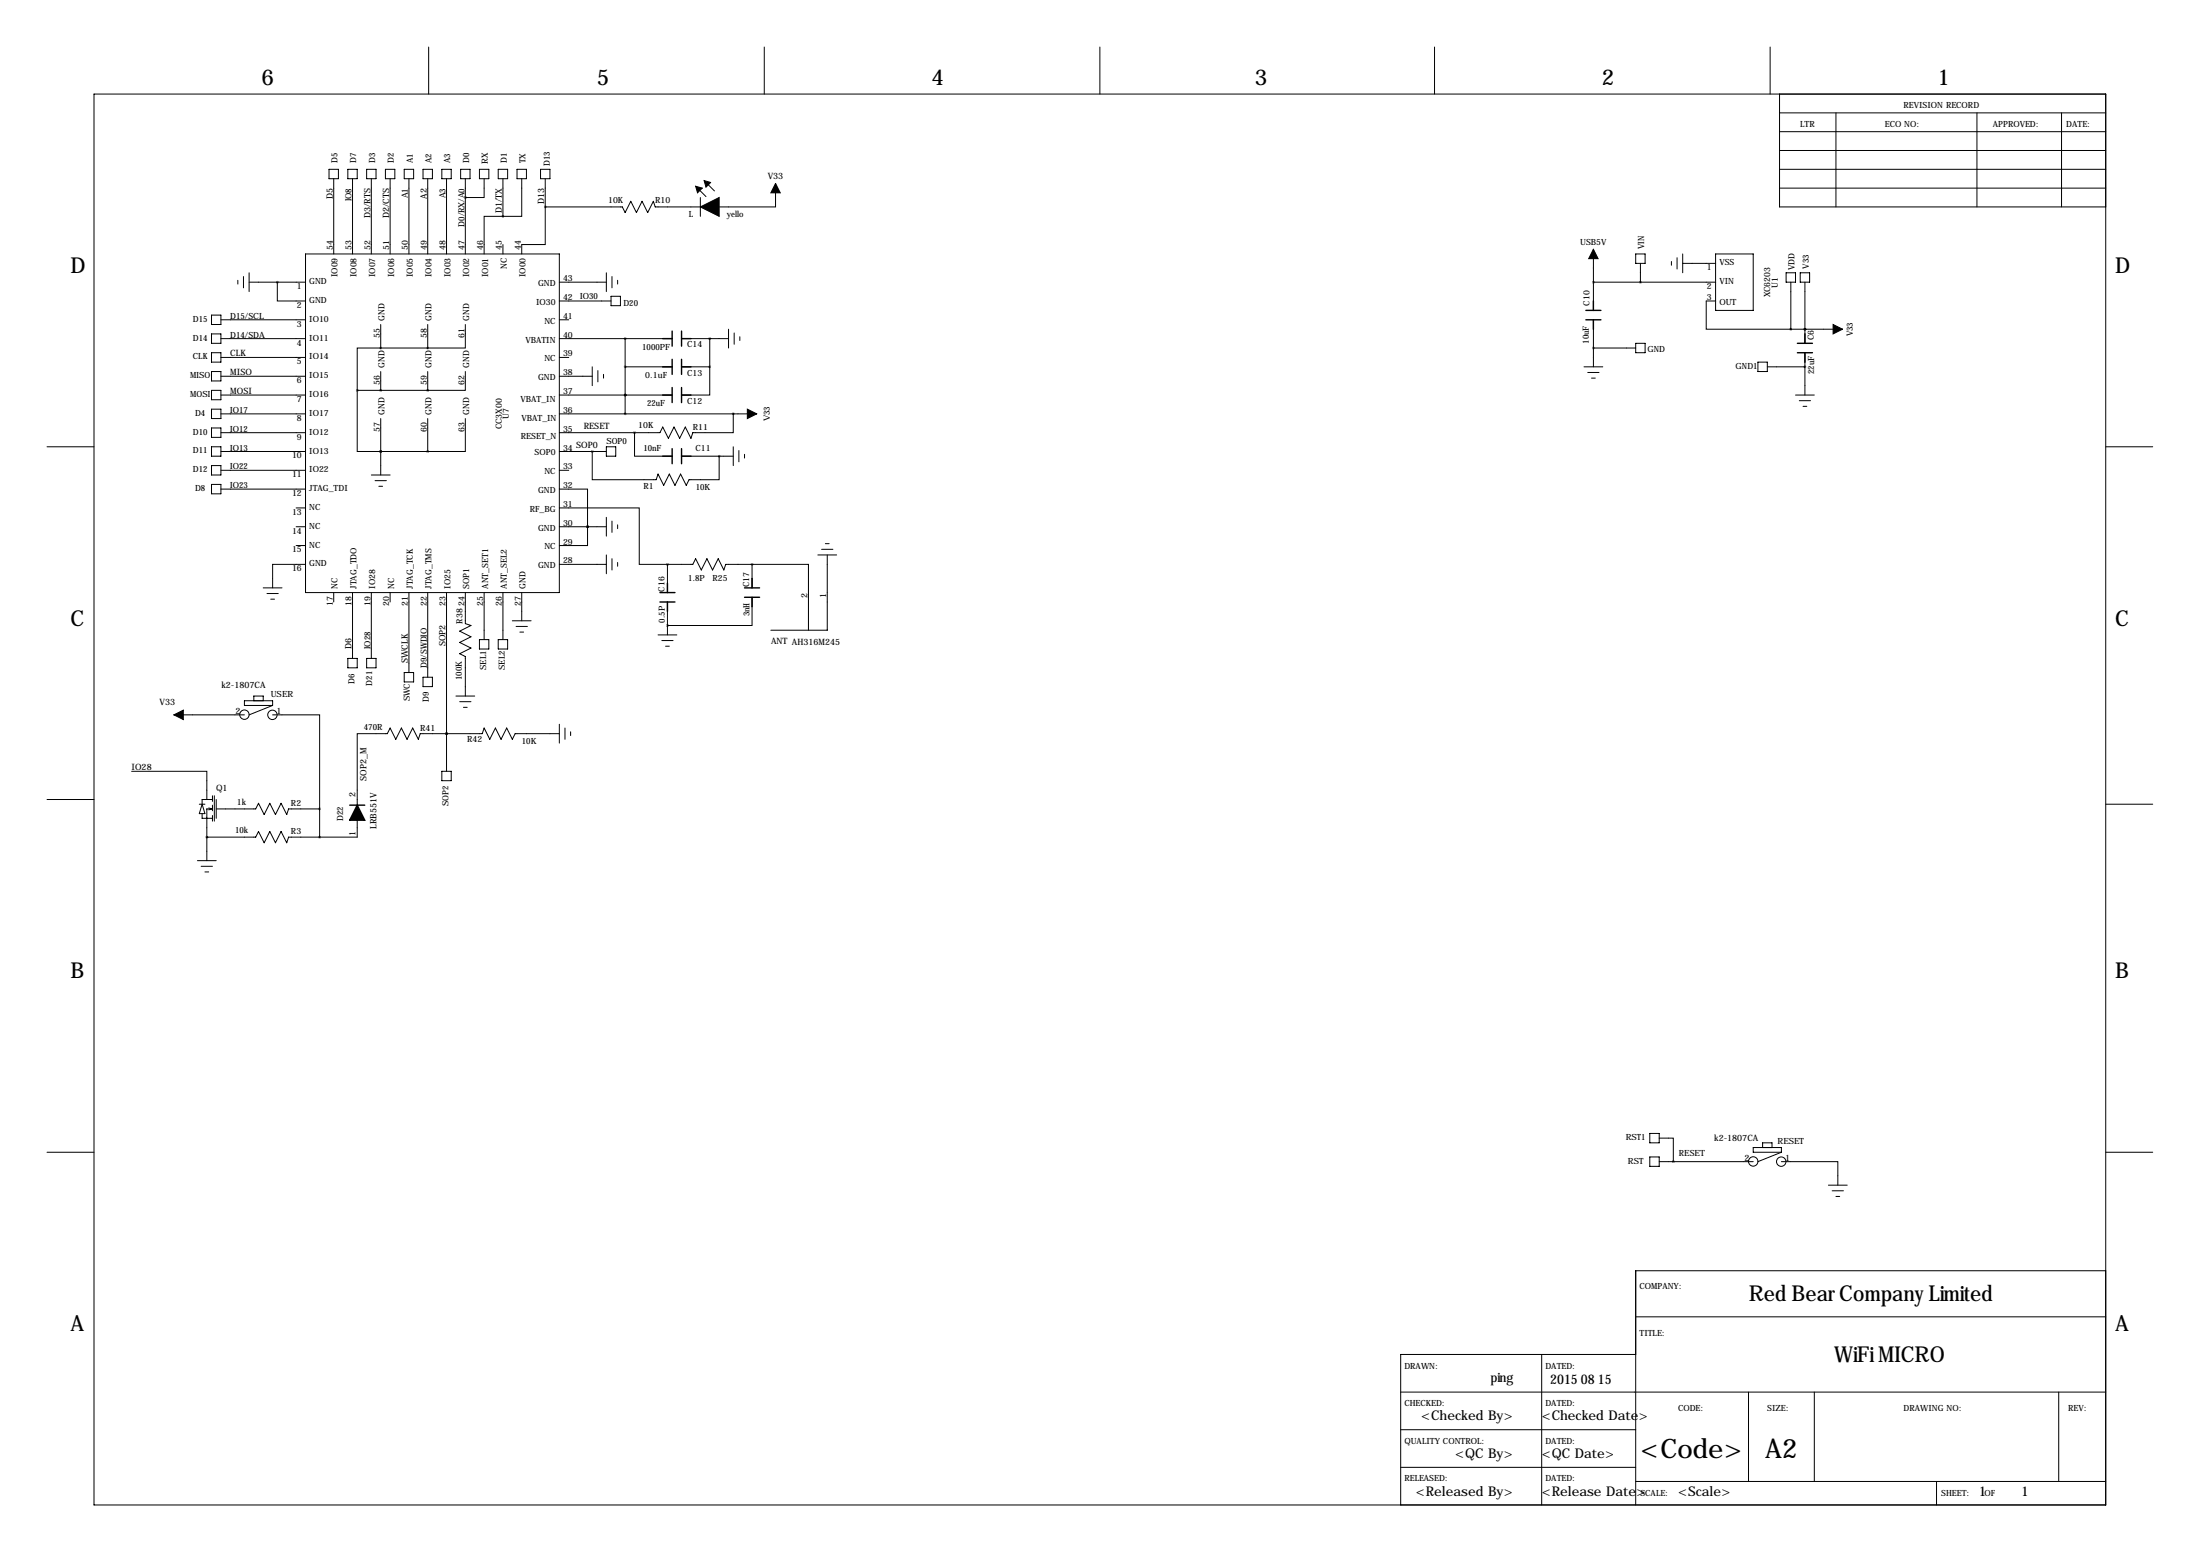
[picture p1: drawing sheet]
<svg xmlns="http://www.w3.org/2000/svg" width="594mm" height="419mm" viewBox="0 0 594 419" stroke-linecap="round" stroke-linejoin="round" font-family="sans-serif">
<g fill="none" stroke="#000" stroke-width=".27">
<path d="M115.8 12.7v12.7M206.5 12.7v12.7M297.2 12.7v12.7M387.6 12.7v12.7M478.3 12.7v12.7M25.4 25.4h543.6v381h-543.6zM480.8 25.4v30.5h88.2M480.8 30.5h88.2M480.8 35.6h88.2M496.1 30.5v25.4M534.2 30.5v25.4M557 30.5v25.4"/>
<path d="M88.9 45.7h2.5v2.6h-2.5zM90.2 48.3v20.3M94 45.7h2.5v2.6h-2.5zM95.2 48.3v20.3M99.1 45.7h2.5v2.6h-2.5zM100.3 48.3v20.3M104.1 45.7h2.6v2.6h-2.6zM105.4 48.3v20.3M109.2 45.7h2.6v2.6h-2.6zM110.5 48.3v20.3M114.3 45.7h2.5v2.6h-2.5zM115.6 48.3v20.3"/>
<path d="M119.4 45.7h2.5v2.6h-2.5zM120.6 48.3v20.3M124.5 45.7h2.5v2.6h-2.5zM125.7 48.3v20.3M129.5 45.7h2.6v2.6h-2.6zM130.8 48.3v5h-5.1M134.6 45.7h2.6v2.6h-2.6zM135.9 58.4h-5.1v10.2M135.9 48.3v10.1M139.7 45.7h2.5v2.6h-2.5zM141 48.3v10.1h-5.1M146 45.7h2.6v2.6h-2.6z"/>
<path d="M147.3 55.9v10.1h-6.3v2.6M147.3 55.9h20.8l.8 1.5 1.5-3 1.6 3 1.5-3 1.5 3 1.5-3 .5 1.5h12.2M147.3 48.3v7.6M189 51.3l1.8 1.8M189.2 53.3v5.1M191.3 49.8l1.7 1.8M209.5 49.5v6.4h-15.2M480.8 40.6h88.2M480.8 45.7h88.2M480.8 50.8h88.2M64.3 75.7v1M65.8 74.7v3"/>
<path d="M67.3 76.2h15.2M67.3 73.7v5M74.9 76.2v5.1h7.6M82.5 68.6h68.6v91.4h-68.6zM135.9 66v2.6M151.1 76.2h12.7M163.8 73.7v5M165.4 74.7v3M166.9 75.7v1M430.5 67.3v16.5M430.5 76.2h33M442 68.6h2.5v2.5h-2.5z"/>
<path d="M443.2 71.1v5.1M451.6 70.6v1M453.1 69.6v3M454.7 71.1h8.8M454.7 68.6v5.1M463.5 68.6h10.2v15.2h-10.2zM482.6 73.7h2.5v2.5h-2.5zM483.9 76.2v12.7M486.4 73.7h2.5v2.5h-2.5zM487.7 76.2v16.5M57.1 85.1h2.6v2.5h-2.6zM57.1 90.2h2.6v2.5h-2.6z"/>
<path d="M57.1 95.2h2.6v2.6h-2.6zM59.7 91.4h22.8M59.7 86.4h22.8M59.7 96.5h22.8M102.9 94h-6.4v11.4M102.9 94h12.7M102.9 87.6v6.4M115.6 87.6v6.4M125.7 87.6v6.4h-10.1M151.1 91.4h30.5M151.1 81.3h14M151.1 86.4h2.6"/>
<path d="M151.1 96.5h2.6M160 99.1v5M165.1 80h2.5v2.6h-2.5zM168.9 99.1h12.7M168.9 91.4v20.4M184.1 99.1h7.7M184.1 91.4h12.7M191.8 99.1v7.6h-7.7M191.8 91.4v7.7M196.8 88.9v5.1M198.4 89.9v3.1M199.9 90.9v1"/>
<path d="M428 99.1h5.1M430.5 86.4v12.7M430.5 94h11.5M442 92.7h2.5v2.5h-2.5zM463.5 81.3h-2.5v7.6h22.9M475 97.8h2.5v2.5h-2.5zM477.5 99.1h10.2M483.9 88.9h13.9M487.7 95.2v3.9M487.7 88.9h.1M487.7 99.1v7.6M57.1 115.6h2.6v2.5h-2.6z"/>
<path d="M57.1 100.3h2.6v2.6h-2.6zM57.1 105.4h2.6v2.5h-2.6zM57.1 110.5h2.6v2.5h-2.6zM59.7 116.8h22.8M59.7 106.7h22.8M59.7 111.8h22.8M59.7 101.6h22.8M96.5 105.4v16.5h6.4M96.5 105.4h19.1M102.9 100.3v5.1M102.9 113v15.3M115.6 100.3v5.1"/>
<path d="M115.6 113v8.9M125.7 113v8.9h-10.1M125.7 100.3v5.1h-10.1M151.1 106.7h30.5M151.1 111.8h53.4M151.1 101.6h8.9M161.5 100.1v3M163.1 101.1v1M168.9 106.7h.1M171.4 116.8v6.4h10.2M198.1 111.8v5h-10.9l-.5 1.6-1.5-3.1-1.6 3.1-1.5-3.1-1.5 3.1-1.5-3.1-.8 1.5h-27.2M429 100.6h3.1"/>
<path d="M430 102.1h1M485.1 106.7h5.1M486.2 108.2h3M487.2 109.7h1M12.7 120.6h12.7M57.1 120.6h2.6v2.6h-2.6zM57.1 125.7h2.6v2.6h-2.6zM57.1 130.8h2.6v2.5h-2.6zM59.7 121.9h22.8M59.7 127h22.8M59.7 132.1h22.8M80 137.2h2.5"/>
<path d="M100.3 128.3h5.1M101.3 129.8h3.1M102.4 131.3h1M102.9 121.9h.1M102.9 121.9h12.7M151.1 132.1h7.6v10.1M151.1 137.2h21.6v15.2h7.6M151.1 121.9h12.7M151.1 127h2.6M160 121.9v7.6h17.3l.5-1.5 1.5 3.1 1.5-3.1 1.6 3.1 1.5-3.1 1.5 3.1 .8-1.6h8.1v-6.3M163.8 120.6h2.6v2.6h-2.6zM163.8 139.7v5.1"/>
<path d="M184.1 123.2h14M198.1 120.6v5.1M199.6 121.7v3M201.2 122.7v1M569 120.6h12.7M71.1 158.8h5.1M80 142.2h2.5M80 147.3h2.5M82.5 152.4h-8.8v6.4M151.1 152.4h12.7M151.1 142.2h12.7M158.7 142.2v5.1h-7.6"/>
<path d="M158.7 142.2h.1M163.8 149.9v5M165.4 140.7v3.1M165.4 150.9v3M166.9 141.7v1M166.9 151.9v1M180.3 152.4h6.9l.8-1.5 1.5 3 1.5-3 1.5 3 1.6-3 1.5 3 .5-1.5h7.1M180.3 152.4v7.6M203.2 152.4h15.2v17.8M203.2 152.4v6.4M221 149.9h5.1M222 148.3h3"/>
<path d="M223 146.8h1M223.5 149.9v20.3h-15.2M72.1 160.3h3.1M73.2 161.8h1M90.2 160v2.6M94 177.8h2.5v2.5h-2.5zM95.2 160v17.8M99.1 177.8h2.5v2.5h-2.5zM100.3 160v17.8M105.4 160v2.6M110.5 160v21.6M115.6 160v22.9"/>
<path d="M120.6 160v48.3M125.7 160v8.4l1.6 .5-3.1 1.5 3.1 1.6-3.1 1.5 3.1 1.5-3.1 1.5 1.5 .8v10.7M129.5 172.7h2.6v2.6h-2.6zM130.8 160v12.7M134.6 172.7h2.6v2.6h-2.6zM135.9 160v12.7M138.4 167.6h5.1M139.4 169.2h3.1M140.5 170.7h1M141 160v7.6M177.8 171.4h5.1M178.8 173h3.1"/>
<path d="M179.8 174.5h1M180.3 168.9h.1M180.3 162.6v8.8M203.2 161.3v7.6h-22.9M47 193h19M66 189.2h7.7v1.3h-7.7zM68.6 189.2v-1.2h2.5v1.2M73.7 193h12.7v25.4M73.7 190.5l-6.4 2.5M109.2 181.6h2.6v2.5h-2.6zM114.3 182.9h2.5v2.5h-2.5zM120.6 198.1h.1"/>
<path d="M123.2 188h5.1M124.2 189.5h3.1M125.2 191h1M151.1 198.1h-11.9l-.8 1.5-1.5-3-1.5 3-1.5-3-1.6 3-1.5-3-.5 1.5h-16.8l-.5 1.5-1.5-3-1.5 3-1.5-3-1.6 3-1.5-3-.8 1.5h-8.1v19.3M151.1 195.6v5.1M152.7 196.6v3M154.2 197.6v1M12.7 215.9h12.7M35.6 208.3h20.3v7.6M53.8 217.2h1.6M54.6 219.7v1.3h2.8M54.6 217.2l.8 2.5h-1.6z"/>
<path d="M56.4 218.2l1 .2M57.4 215.9h-2.8v1.3M57.4 214.9v1.5M57.4 217.4v1.5M57.4 218.4h-1.5v14M57.4 218.4l-1 .3M57.9 214.9v6.8M58.4 215.9v5.1M58.4 218.4h10.7l.7-1.5 1.6 3.1 1.5-3.1 1.5 3.1 1.5-3.1 1.6 3.1 .5-1.6h8.4M86.4 218.4v7.7M119.4 208.3h2.5v2.5h-2.5zM569 217.2h12.7"/>
<path d="M53.3 232.4h5.1M54.4 233.9h3M55.4 235.5h1M55.9 226.1h.1M57.4 220.2v1.5M96.5 221.5v4.6h-18.5l-.5 1.5-1.6-3.1-1.5 3.1-1.5-3.1-1.5 3.1-1.6-3.1-.7 1.6h-13.2M12.7 311.1h12.7M445.8 306.1h2.5v2.5h-2.5zM445.8 312.4h2.5v2.6h-2.5zM448.3 307.3h3.8v6.4M448.3 313.7h25.4M473.7 309.9h7.6v1.2h-7.6z"/>
<path d="M476.2 309.9v-1.3h2.6v1.3M481.3 313.7h15.3v6.3M481.3 311.1l-6.3 2.6M569 311.1h12.7M494 320h5.1M495 321.6h3.1M496.1 323.1h1M442 355.6h127M569 343.2h-127v63.2M378.5 375.9h190.5M416.6 365.8v40.6M442 365.8h-63.5v40.6"/>
<path d="M472.4 375.9v24.1M490.2 375.9v24.1M556.3 375.9v24.1M378.5 386.1h63.5M378.5 396.2h63.5M442 400h127M523.2 400v6.4"/>
<circle cx="66" cy="193" r="1.27"/>
<circle cx="73.6" cy="193" r="1.27"/>
<circle cx="473.7" cy="313.6" r="1.27"/>
<circle cx="481.3" cy="313.7" r="1.27"/>
</g>
<g fill="none" stroke="#000" stroke-width=".38">
<path d="M179.1 99.1h2.5M179.1 91.4h2.5M181.6 89.4v4.1M181.6 97v4.1M184.1 89.4v4.1M184.1 97v4.1M184.1 99.1h2.6M184.1 91.4h2.6M428.5 86.4h4.1M428.5 83.8h4.1M430.5 81.3v2.5M430.5 86.4v2.5"/>
<path d="M485.6 95.2h4.1M485.6 92.7h4.1M487.7 90.2v2.5M487.7 95.2v2.6M179.1 106.7h2.5M181.6 104.6v4.1M184.1 104.6v4.1M184.1 106.7h2.6M179.1 123.2h2.5M181.6 121.2v4M184.1 121.2v4M184.1 123.2h2.6"/>
<path d="M180.3 157.5v2.5M201.2 158.8h4M203.2 156.2v2.6M178.3 162.6h4.1M178.3 160h4.1M180.3 162.6v2.5M201.2 161.3h4M203.2 161.3v2.5M94.5 217.4h4.1"/>
</g>
<path d="M189.2 55.9l5.1-2.6v5.1zM188 50.3l1.7 .5-1.2 1.3zM190.2 48.8l1.8 .5-1.2 1.2zM209.5 49.5l1.3 2.6h-2.5zM430.5 67.3l1.3 2.6h-2.5zM495.3 87.6l2.5 1.3-2.5 1.3zM201.9 110.5l2.6 1.3-2.6 1.2zM47 193l2.5-1.2v2.5z" fill="#000" stroke="#000" stroke-width=".27"/>
<path d="M96.5 217.4l2.1 4.1h-4.1z" fill="#000" stroke="#000" stroke-width=".38"/>
<path d="M74.9 76.2a.05 .05 0 0 0 .1 0 .05 .05 0 0 0-.1 0zM191.7 91.4a.05 .05 0 0 0 .1 0 .05 .05 0 0 0-.1 0zM191.7 99.1a.05 .05 0 0 0 .1 0 .05 .05 0 0 0-.1 0zM180.3 152.4a.05 .05 0 0 0 .1 0 .05 .05 0 0 0-.1 0zM180.3 168.9a.05 .05 0 0 0 .1 0 .05 .05 0 0 0-.1 0zM102.8 121.9a.05 .05 0 0 0 .1 0 .05 .05 0 0 0-.1 0zM115.5 121.9a.05 .05 0 0 0 .1 0 .05 .05 0 0 0-.1 0zM102.8 121.9a.05 .05 0 0 0 .1 0 .05 .05 0 0 0-.1 0zM102.8 105.4a.05 .05 0 0 0 .1 0 .05 .05 0 0 0-.1 0zM115.5 105.4a.05 .05 0 0 0 .1 0 .05 .05 0 0 0-.1 0zM102.8 94a.05 .05 0 0 0 .1 0 .05 .05 0 0 0-.1 0zM115.5 94a.05 .05 0 0 0 .1 0 .05 .05 0 0 0-.1 0zM171.4 116.8a.05 .05 0 0 0 .1 0 .05 .05 0 0 0-.1 0zM120.6 198.1a.05 .05 0 0 0 .1 0 .05 .05 0 0 0-.1 0zM430.5 76.2a.05 .05 0 0 0 .1 0 .05 .05 0 0 0-.1 0zM443.2 76.2a.05 .05 0 0 0 .1 0 .05 .05 0 0 0-.1 0zM430.5 94a.05 .05 0 0 0 .1 0 .05 .05 0 0 0-.1 0zM483.8 88.9a.05 .05 0 0 0 .1 0 .05 .05 0 0 0-.1 0zM120.6 198.1a.05 .05 0 0 0 .1 0 .05 .05 0 0 0-.1 0zM158.7 142.2a.05 .05 0 0 0 .1 0 .05 .05 0 0 0-.1 0zM158.7 142.2a.05 .05 0 0 0 .1 0 .05 .05 0 0 0-.1 0zM86.3 218.4a.05 .05 0 0 0 .1 0 .05 .05 0 0 0-.1 0zM86.3 226.1a.05 .05 0 0 0 .1 0 .05 .05 0 0 0-.1 0zM125.7 53.3a.05 .05 0 0 0 .1 0 .05 .05 0 0 0-.1 0z" fill="#000" stroke="#000" stroke-width=".63"/>
<g font-size="7.3">
<text x="443.3" y="393.7">&lt;Code&gt;</text>
<text x="477" y="393.7">A2</text>
</g>
<g font-size="5.9">
<text x="70.6" y="22.9">6</text>
<text x="161.3" y="22.9">5</text>
<text x="251.7" y="22.9">4</text>
<text x="339.1" y="22.9">3</text>
<text x="432.8" y="22.9">2</text>
<text x="523.5" y="22.9">1</text>
<text x="19" y="73.7">D</text>
<text x="571.5" y="73.7">D</text>
<text x="19" y="168.9">C</text>
<text x="571.5" y="168.9">C</text>
<text x="19" y="264.2">B</text>
<text x="571.5" y="264.2">B</text>
<text x="472.5" y="351.2">Red Bear Company Limited</text>
<text x="19" y="359.4">A</text>
<text x="571.5" y="359.4">A</text>
<text x="495.6" y="367.7">WiFi MICRO</text>
</g>
<g font-size="3.6">
<text x="402.7" y="373.3">ping</text>
<text x="418.8" y="373.8">2015 08 15</text>
<text x="384" y="383.5">&lt;Checked By&gt;</text>
<text x="416.6" y="383.5">&lt;Checked Date&gt;</text>
<text x="393.1" y="393.7">&lt;QC By&gt;</text>
<text x="416.6" y="393.7">&lt;QC Date&gt;</text>
<text x="382.5" y="403.9">&lt;Released By&gt;</text>
<text x="416.6" y="403.9">&lt;Release Date&gt;</text>
<text x="453.4" y="403.9">&lt;Scale&gt;</text>
<text x="534.7" y="403.9">1</text>
<text x="546.1" y="403.9">1</text>
</g>
<g font-size="2.4">
<text x="89.9" y="53.8" transform="rotate(-90 89.9 53.8)">D5</text>
<text x="115.3" y="53.7" transform="rotate(-90 115.3 53.7)">A2</text>
<text x="207.4" y="48.3">V33</text>
<text x="100.1" y="59" transform="rotate(-90 100.1 59)">D3/RTS</text>
<text x="105.2" y="59" transform="rotate(-90 105.2 59)">D2/CTS</text>
<text x="135.6" y="57.6" transform="rotate(-90 135.6 57.6)">D1/TX</text>
<text x="147.1" y="55.1" transform="rotate(-90 147.1 55.1)">D13</text>
<text x="62.2" y="96.3">CLK</text>
<text x="62.2" y="101.3">MISO</text>
<text x="62.2" y="106.4">MOSI</text>
<text x="157.7" y="116">RESET</text>
<text x="155.7" y="121">SOP0</text>
<text x="218.2" y="161.5" transform="rotate(-90 218.2 161.5)">2</text>
<text x="223.3" y="161.5" transform="rotate(-90 223.3 161.5)">1</text>
<text x="208.3" y="173.9">ANT AH316M245</text>
<text x="95" y="175.3" transform="rotate(-90 95 175.3)">D6</text>
<text x="110.2" y="179.1" transform="rotate(-90 110.2 179.1)">SWCLK</text>
<text x="120.4" y="174.5" transform="rotate(-90 120.4 174.5)">SOP2</text>
<text x="59.8" y="185.8">k2-1807CA</text>
<text x="43.1" y="190.5">V33</text>
<text x="63.7" y="192.8">2</text>
<text x="74.7" y="192.8">1</text>
<text x="35.6" y="208">IO28</text>
<text x="58.4" y="213.5">Q1</text>
<text x="96" y="215.1" transform="rotate(-90 96 215.1)">2</text>
<text x="99.1" y="210.8" transform="rotate(-90 99.1 210.8)">SOP2_M</text>
<text x="96" y="225.6" transform="rotate(-90 96 225.6)">1</text>
<text x="101.7" y="223.8" transform="rotate(-90 101.7 223.8)">LRB551V</text>
<text x="463.2" y="308">k2-1807CA</text>
<text x="471.3" y="313.4">2</text>
<text x="482.3" y="313.4">1</text>
</g>
<g font-size="2.3">
<text x="514.4" y="29.2">REVISION RECORD</text>
<text x="486.4" y="34.3">LTR</text>
<text x="509.3" y="34.3">ECO NO:</text>
<text x="538.5" y="34.3">APPROVED:</text>
<text x="558.3" y="34.3">DATE:</text>
<text x="91.2" y="44.1" transform="rotate(-90 91.2 44.1)">D5</text>
<text x="96.3" y="44.1" transform="rotate(-90 96.3 44.1)">D7</text>
<text x="101.3" y="44.1" transform="rotate(-90 101.3 44.1)">D3</text>
<text x="106.4" y="44.1" transform="rotate(-90 106.4 44.1)">D2</text>
<text x="111.5" y="44" transform="rotate(-90 111.5 44)">A1</text>
<text x="116.6" y="44" transform="rotate(-90 116.6 44)">A2</text>
<text x="121.7" y="44" transform="rotate(-90 121.7 44)">A3</text>
<text x="126.7" y="44.1" transform="rotate(-90 126.7 44.1)">D0</text>
<text x="131.8" y="44.2" transform="rotate(-90 131.8 44.2)">RX</text>
<text x="136.9" y="44.1" transform="rotate(-90 136.9 44.1)">D1</text>
<text x="142" y="44" transform="rotate(-90 142 44)">TX</text>
<text x="148.6" y="44.9" transform="rotate(-90 148.6 44.9)">D13</text>
<text x="110.2" y="53.6" transform="rotate(-90 110.2 53.6)">A1</text>
<text x="120.4" y="53.6" transform="rotate(-90 120.4 53.6)">A3</text>
<text x="95" y="54.4" transform="rotate(-90 95 54.4)">IO8</text>
<text x="164.3" y="54.9">10K</text>
<text x="177" y="55">R10</text>
<text x="186.1" y="58.7">L</text>
<text x="196.4" y="58.7">yello</text>
<text x="125.5" y="61.2" transform="rotate(-90 125.5 61.2)">D0/RX/A0</text>
<text x="89.9" y="67.6" transform="rotate(-90 89.9 67.6)">54</text>
<text x="95" y="67.6" transform="rotate(-90 95 67.6)">53</text>
<text x="100.1" y="67.6" transform="rotate(-90 100.1 67.6)">52</text>
<text x="105.2" y="67.6" transform="rotate(-90 105.2 67.6)">51</text>
<text x="110.2" y="67.6" transform="rotate(-90 110.2 67.6)">50</text>
<text x="115.3" y="67.6" transform="rotate(-90 115.3 67.6)">49</text>
<text x="120.4" y="67.6" transform="rotate(-90 120.4 67.6)">48</text>
<text x="125.5" y="67.6" transform="rotate(-90 125.5 67.6)">47</text>
<text x="130.6" y="67.6" transform="rotate(-90 130.6 67.6)">46</text>
<text x="135.6" y="67.6" transform="rotate(-90 135.6 67.6)">45</text>
<text x="140.7" y="67.6" transform="rotate(-90 140.7 67.6)">44</text>
<text x="427" y="66">USB5V</text>
<text x="444.2" y="67.3" transform="rotate(-90 444.2 67.3)">VIN</text>
<text x="464.6" y="71.7">VSS</text>
<text x="83.6" y="76.8">GND</text>
<text x="91.2" y="74.9" transform="rotate(-90 91.2 74.9)">IO09</text>
<text x="96.3" y="74.9" transform="rotate(-90 96.3 74.9)">IO08</text>
<text x="101.4" y="74.9" transform="rotate(-90 101.4 74.9)">IO07</text>
<text x="106.5" y="74.9" transform="rotate(-90 106.5 74.9)">IO06</text>
<text x="111.5" y="74.9" transform="rotate(-90 111.5 74.9)">IO05</text>
<text x="116.6" y="74.9" transform="rotate(-90 116.6 74.9)">IO04</text>
<text x="121.7" y="74.9" transform="rotate(-90 121.7 74.9)">IO03</text>
<text x="126.8" y="74.9" transform="rotate(-90 126.8 74.9)">IO02</text>
<text x="131.9" y="74.9" transform="rotate(-90 131.9 74.9)">IO01</text>
<text x="137" y="72.6" transform="rotate(-90 137 72.6)">NC</text>
<text x="142" y="74.9" transform="rotate(-90 142 74.9)">IO00</text>
<text x="145.4" y="77.3">GND</text>
<text x="152.1" y="75.9">43</text>
<text x="461.2" y="73">1</text>
<text x="464.6" y="76.8">VIN</text>
<text x="480.4" y="77.6" transform="rotate(-90 480.4 77.6)">U1</text>
<text x="484.9" y="72.9" transform="rotate(-90 484.9 72.9)">VDD</text>
<text x="488.7" y="72.5" transform="rotate(-90 488.7 72.5)">V33</text>
<text x="80.2" y="78.1">1</text>
<text x="80.2" y="83.1">2</text>
<text x="83.6" y="81.8">GND</text>
<text x="144.8" y="82.3">IO30</text>
<text x="152.1" y="81">42</text>
<text x="156.8" y="80.8">IO30</text>
<text x="168.5" y="82.6">D20</text>
<text x="429.5" y="82.6" transform="rotate(-90 429.5 82.6)">C10</text>
<text x="461.2" y="78.1">2</text>
<text x="461.2" y="81">3</text>
<text x="464.6" y="82.3">OUT</text>
<text x="478.3" y="80.3" transform="rotate(-90 478.3 80.3)">XC6203</text>
<text x="52.1" y="86.9">D15</text>
<text x="62.2" y="86.1">D15/SCL</text>
<text x="80.2" y="88.2">3</text>
<text x="83.6" y="86.9">IO10</text>
<text x="103.9" y="86.6" transform="rotate(-90 103.9 86.6)">GND</text>
<text x="116.6" y="86.6" transform="rotate(-90 116.6 86.6)">GND</text>
<text x="126.8" y="86.6" transform="rotate(-90 126.8 86.6)">GND</text>
<text x="147.1" y="87.4">NC</text>
<text x="152.1" y="86.1">41</text>
<text x="52.1" y="92">D14</text>
<text x="62.2" y="91.2">D14/SDA</text>
<text x="80.2" y="93.3">4</text>
<text x="83.6" y="92">IO11</text>
<text x="102.6" y="91.3" transform="rotate(-90 102.6 91.3)">55</text>
<text x="115.3" y="91.3" transform="rotate(-90 115.3 91.3)">58</text>
<text x="125.5" y="91.3" transform="rotate(-90 125.5 91.3)">61</text>
<text x="141.9" y="92.5">VBATIN</text>
<text x="152.1" y="91.2">40</text>
<text x="173.5" y="94.5">1000PF</text>
<text x="185.7" y="93.8">C14</text>
<text x="429.3" y="92.9" transform="rotate(-90 429.3 92.9)">10uF</text>
<text x="445.2" y="95">GND</text>
<text x="490.1" y="91.8" transform="rotate(-90 490.1 91.8)">C6</text>
<text x="500.6" y="90.8" transform="rotate(-90 500.6 90.8)">V33</text>
<text x="52.1" y="97">CLK</text>
<text x="80.2" y="98.4">5</text>
<text x="83.6" y="97.1">IO14</text>
<text x="103.9" y="99.3" transform="rotate(-90 103.9 99.3)">GND</text>
<text x="116.6" y="99.3" transform="rotate(-90 116.6 99.3)">GND</text>
<text x="126.8" y="99.3" transform="rotate(-90 126.8 99.3)">GND</text>
<text x="147.1" y="97.6">NC</text>
<text x="152.1" y="101.3">38</text>
<text x="152.1" y="96.3">39</text>
<text x="185.7" y="101.4">C13</text>
<text x="469" y="99.6">GND1</text>
<text x="490.2" y="101" transform="rotate(-90 490.2 101)">22uF</text>
<text x="51.4" y="102.1">MISO</text>
<text x="51.4" y="107.2">MOSI</text>
<text x="80.2" y="103.5">6</text>
<text x="83.6" y="102.2">IO15</text>
<text x="83.6" y="107.2">IO16</text>
<text x="102.6" y="104" transform="rotate(-90 102.6 104)">56</text>
<text x="115.3" y="104" transform="rotate(-90 115.3 104)">59</text>
<text x="125.5" y="104" transform="rotate(-90 125.5 104)">62</text>
<text x="145.4" y="102.7">GND</text>
<text x="152.1" y="106.4">37</text>
<text x="174.3" y="102.1">0.1uF</text>
<text x="52.7" y="112.3">D4</text>
<text x="62.2" y="111.5">IO17</text>
<text x="80.2" y="108.5">7</text>
<text x="80.2" y="113.6">8</text>
<text x="83.6" y="112.3">IO17</text>
<text x="103.9" y="112" transform="rotate(-90 103.9 112)">GND</text>
<text x="116.6" y="112" transform="rotate(-90 116.6 112)">GND</text>
<text x="126.8" y="112" transform="rotate(-90 126.8 112)">GND</text>
<text x="137.5" y="113.2" transform="rotate(-90 137.5 113.2)">U7</text>
<text x="140.6" y="108.5">VBAT_IN</text>
<text x="140.9" y="113.6">VBAT_IN</text>
<text x="152.1" y="111.5">36</text>
<text x="174.9" y="109.7">22uF</text>
<text x="185.7" y="109.1">C12</text>
<text x="208" y="113.8" transform="rotate(-90 208 113.8)">V33</text>
<text x="52.1" y="117.4">D10</text>
<text x="62.2" y="116.6">IO12</text>
<text x="80.2" y="118.7">9</text>
<text x="83.6" y="117.4">IO12</text>
<text x="102.6" y="116.7" transform="rotate(-90 102.6 116.7)">57</text>
<text x="115.3" y="116.7" transform="rotate(-90 115.3 116.7)">60</text>
<text x="125.5" y="116.7" transform="rotate(-90 125.5 116.7)">63</text>
<text x="135.6" y="115.9" transform="rotate(-90 135.6 115.9)">CC3X00</text>
<text x="140.7" y="118.7">RESET_N</text>
<text x="152.1" y="116.6">35</text>
<text x="163.9" y="119.9">SOP0</text>
<text x="172.5" y="115.7">10K</text>
<text x="187.2" y="116.1">R11</text>
<text x="52.1" y="122.4">D11</text>
<text x="62.2" y="121.7">IO13</text>
<text x="78.9" y="123.8">10</text>
<text x="83.6" y="122.5">IO13</text>
<text x="144.4" y="123">SOP0</text>
<text x="152.1" y="121.7">34</text>
<text x="173.8" y="121.9">10nF</text>
<text x="187.9" y="121.8">C11</text>
<text x="52.1" y="127.5">D12</text>
<text x="62.2" y="126.7">IO22</text>
<text x="62.2" y="131.8">IO23</text>
<text x="78.9" y="128.9">11</text>
<text x="83.6" y="127.6">IO22</text>
<text x="147.1" y="128.1">NC</text>
<text x="152.1" y="131.8">32</text>
<text x="152.1" y="126.7">33</text>
<text x="173.9" y="131.9">R1</text>
<text x="52.7" y="132.6">D8</text>
<text x="78.9" y="133.9">12</text>
<text x="83.6" y="132.6">JTAG_TDI</text>
<text x="83.6" y="137.7">NC</text>
<text x="145.4" y="133.1">GND</text>
<text x="152.1" y="136.9">31</text>
<text x="188" y="132.3">10K</text>
<text x="78.9" y="139">13</text>
<text x="83.6" y="142.8">NC</text>
<text x="143.1" y="138.2">RF_BG</text>
<text x="145.4" y="143.3">GND</text>
<text x="152.1" y="142">30</text>
<text x="78.9" y="144.1">14</text>
<text x="78.9" y="149.2">15</text>
<text x="83.6" y="147.9">NC</text>
<text x="147.1" y="148.4">NC</text>
<text x="152.1" y="147.1">29</text>
<text x="78.9" y="154.3">16</text>
<text x="83.6" y="153">GND</text>
<text x="145.4" y="153.5">GND</text>
<text x="152.1" y="152.1">28</text>
<text x="91.2" y="159" transform="rotate(-90 91.2 159)">NC</text>
<text x="96.3" y="159" transform="rotate(-90 96.3 159)">JTAG_TDO</text>
<text x="101.4" y="159" transform="rotate(-90 101.4 159)">IO28</text>
<text x="106.5" y="159" transform="rotate(-90 106.5 159)">NC</text>
<text x="111.5" y="159" transform="rotate(-90 111.5 159)">JTAG_TCK</text>
<text x="116.6" y="159" transform="rotate(-90 116.6 159)">JTAG_TMS</text>
<text x="121.7" y="159" transform="rotate(-90 121.7 159)">IO25</text>
<text x="126.8" y="159" transform="rotate(-90 126.8 159)">SOP1</text>
<text x="131.9" y="159" transform="rotate(-90 131.9 159)">ANT_SET1</text>
<text x="137" y="159" transform="rotate(-90 137 159)">ANT_SEL2</text>
<text x="142" y="159" transform="rotate(-90 142 159)">GND</text>
<text x="179.6" y="159.8" transform="rotate(-90 179.6 159.8)">C16</text>
<text x="186" y="157">1.8P</text>
<text x="192.5" y="157">R25</text>
<text x="202.4" y="158.5" transform="rotate(-90 202.4 158.5)">C17</text>
<text x="89.9" y="163.7" transform="rotate(-90 89.9 163.7)">17</text>
<text x="95" y="163.7" transform="rotate(-90 95 163.7)">18</text>
<text x="100.1" y="163.7" transform="rotate(-90 100.1 163.7)">19</text>
<text x="105.2" y="163.7" transform="rotate(-90 105.2 163.7)">20</text>
<text x="110.2" y="163.7" transform="rotate(-90 110.2 163.7)">21</text>
<text x="115.3" y="163.7" transform="rotate(-90 115.3 163.7)">22</text>
<text x="120.4" y="163.7" transform="rotate(-90 120.4 163.7)">23</text>
<text x="125.5" y="163.7" transform="rotate(-90 125.5 163.7)">24</text>
<text x="130.6" y="163.7" transform="rotate(-90 130.6 163.7)">25</text>
<text x="135.6" y="163.7" transform="rotate(-90 135.6 163.7)">26</text>
<text x="140.7" y="163.7" transform="rotate(-90 140.7 163.7)">27</text>
<text x="202.5" y="166.4" transform="rotate(-90 202.5 166.4)">3nH</text>
<text x="125" y="168.4" transform="rotate(-90 125 168.4)">R38</text>
<text x="179.6" y="168.1" transform="rotate(-90 179.6 168.1)">0.5P</text>
<text x="100.1" y="175.3" transform="rotate(-90 100.1 175.3)">IO28</text>
<text x="95.8" y="184.8" transform="rotate(-90 95.8 184.8)">D6</text>
<text x="100.6" y="185.1" transform="rotate(-90 100.6 185.1)">D21</text>
<text x="115.3" y="180.3" transform="rotate(-90 115.3 180.3)">D9/SWDIO</text>
<text x="124.7" y="183.7" transform="rotate(-90 124.7 183.7)">100K</text>
<text x="131.3" y="180.9" transform="rotate(-90 131.3 180.9)">SEL1</text>
<text x="136.4" y="180.9" transform="rotate(-90 136.4 180.9)">SEL2</text>
<text x="73.2" y="188.2">USER</text>
<text x="110.8" y="189.4" transform="rotate(-90 110.8 189.4)">SWC</text>
<text x="115.8" y="189.6" transform="rotate(-90 115.8 189.6)">D9</text>
<text x="98.3" y="197.1">470R</text>
<text x="113.5" y="197.4">R41</text>
<text x="126.2" y="200.5">R42</text>
<text x="141" y="200.9">10K</text>
<text x="64" y="217.3">1k</text>
<text x="78.6" y="217.7">R2</text>
<text x="92.7" y="221.7" transform="rotate(-90 92.7 221.7)">D22</text>
<text x="121.2" y="217.7" transform="rotate(-90 121.2 217.7)">SOP2</text>
<text x="63.5" y="225.1">10k</text>
<text x="78.6" y="225.3">R3</text>
<text x="439.3" y="307.9">RST1</text>
<text x="480.3" y="308.9">RESET</text>
<text x="439.9" y="314.2">RST</text>
<text x="453.6" y="312.2">RESET</text>
<text x="443" y="348">COMPANY:</text>
<text x="443" y="360.7">TITLE:</text>
<text x="379.5" y="369.6">DRAWN:</text>
<text x="417.6" y="369.6">DATED:</text>
<text x="379.5" y="379.7">CHECKED:</text>
<text x="417.6" y="379.7">DATED:</text>
<text x="453.4" y="381">CODE:</text>
<text x="477.5" y="381">SIZE:</text>
<text x="514.4" y="381">DRAWING NO:</text>
<text x="558.8" y="381">REV:</text>
<text x="379.5" y="389.9">QUALITY CONTROL:</text>
<text x="417.6" y="389.9">DATED:</text>
<text x="379.5" y="400">RELEASED:</text>
<text x="417.6" y="400">DATED:</text>
<text x="443.2" y="403.9">SCALE:</text>
<text x="524.5" y="403.9">SHEET:</text>
<text x="536.2" y="403.9">OF</text>
</g>
</svg>
